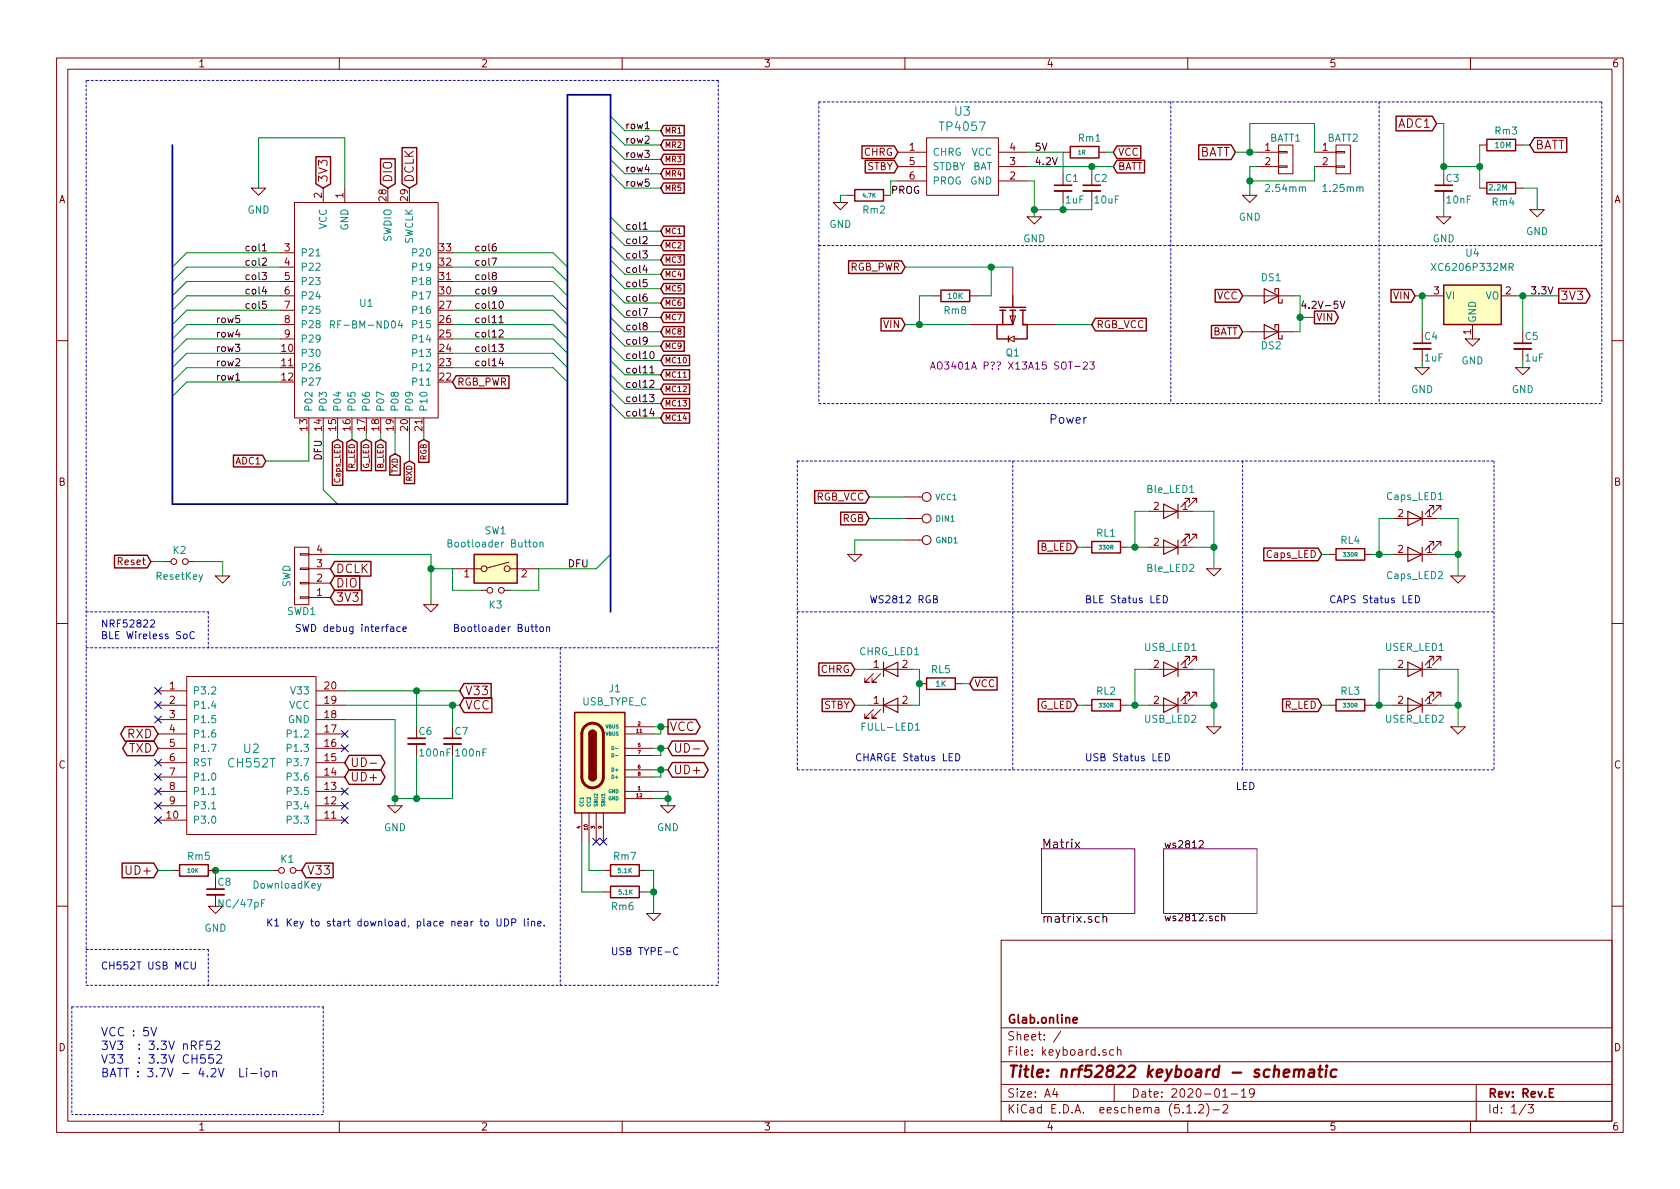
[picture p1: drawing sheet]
<svg xmlns="http://www.w3.org/2000/svg" width="297mm" height="210mm" viewBox="0 0 297 210" stroke-linecap="round" stroke-linejoin="round" font-family="sans-serif">
<g fill="none" stroke="#840000" stroke-width=".18">
<path d="M10 10.3h277v189.9h-277zM12 12.2h273v186.1h-273zM60 10.3v1.9M110 10.3v1.9M160 10.3v1.9M210 10.3v1.9M260 10.3v1.9M44.4 33.3h2.6l-1.3 1.2zM52.1 35.8h25.4v38.1h-25.4zM57.1 33.3v2.5M59.7 30.7h.1M61 33.3v2.5"/>
<path d="M147.3 35.8h2.6l-1.3 1.3zM149.9 34.5h1.2M156.2 34.5h1.3M158.7 26.9h5.1M158.7 29.5h5.1M158.7 32h5.1M163.8 24.4h12.7v10.1h-12.7zM176.5 26.9h5.1M176.5 29.5h5.1M176.5 32h5.1M181.6 38.3h2.5l-1.2 1.3zM188 26.9h1.2"/>
<path d="M188 33.8v2M193 33.8v2M194.3 26.9h1.3M219.7 34.5h2.5l-1.2 1.3zM222.2 26.9h3.9M222.2 29.5h3.9M226.1 29.3h1.5v.3h-1.5zM226.1 26.8h1.5v.2h-1.5zM226.1 25.6h2.5v5.1h-2.5zM232.4 26.9h3.8M232.4 29.5h3.8M236.2 29.3h1.5v.3h-1.5z"/>
<path d="M236.2 26.8h1.5v.2h-1.5zM236.2 25.6h2.6v5.1h-2.6zM254 38.3h2.5l-1.2 1.3zM255.3 33.8v2M261.6 25.6h1.3M261.6 33.3h1.3M268 25.6h1.2M268 33.3h1.2M270.5 37.1h2.5l-1.2 1.2zM49.5 52.3h2.6M49.5 44.7h2.6M49.5 47.2h2.6"/>
<path d="M49.5 49.8h2.6M49.5 54.9h2.6M49.5 57.4h2.6M49.5 59.9h2.6M165.1 52.3h1.3M171.4 52.3h1.3M171.4 57.4h5.1M178.3 59.9l1-.5v1zM178.6 55.9h1l-.5 1.5zM179.1 47.2v5.1M181.6 57.4h5.1M221 52.3h7.6"/>
<path d="M221 58.7h7.6M252.7 52.3h2.6M259.1 59.9h2.5l-1.3 1.3zM260.3 57.4v2.5M265.4 52.3h2.6M10 60.2h2M250.2 65h2.5l-1.2 1.3zM251.5 61.7v2M268 65h2.5l-1.3 1.3zM269.2 61.7v2M285 60.2h2M29.2 99.3h1"/>
<path d="M33.3 99.3h1M52.1 96.8h2.5v10.1h-2.5zM53.1 97.9h1.5v.3h-1.5zM54.6 98h3.8M90 99.4l-3.9 1.1M149.9 98h2.5l-1.3 1.3zM160 91.7h3.1M160 95.5h3.1M160 87.9h3.1M191.8 96.8h1.2M198.1 96.8h1.3M203.2 90.4h7.6"/>
<path d="M203.2 96.8h7.6M210.3 88.9v-.8h-.8h.8l-1.5 1.6M210.3 95.2v-.7h-.8h.8l-1.5 1.5M211.6 88.9v-.8h-.8h.8l-1.5 1.6M211.6 95.2v-.7h-.8h.8l-1.5 1.5M234.9 98h1.3M241.3 98h1.3M246.4 98h7.6M246.4 91.7h7.6M253.5 90.2v-.8h-.8h.8l-1.5 1.5M253.5 96.5v-.7h-.8h.8l-1.5 1.5M254.8 90.2v-.8h-.8h.8l-1.6 1.5"/>
<path d="M254.8 96.5v-.7h-.8h.8l-1.6 1.5M10 110.3h2M33 119.6h22.9v28h-22.9zM38.1 101.8h2.5l-1.2 1.3zM53.1 100.5h1.5v.2h-1.5zM53.1 103h1.5v.2h-1.5zM53.1 105.5h1.5v.3h-1.5zM54.6 105.7h3.8M54.6 103.1h3.8M54.6 100.6h3.8M74.9 106.9h2.6l-1.3 1.3zM80 100.6h5.1"/>
<path d="M85.1 104.4h1M89.2 104.4h1M90.2 100.6h5M153.7 118.4h7.6M154.4 119.1l-1.5 1.5h.8h-.8v-.7M155.7 119.1l-1.5 1.5h.7h-.7v-.7M203.2 118.4h7.6M210.3 116.8v-.7h-.8h.8l-1.5 1.5M211.6 116.8v-.7h-.8h.8l-1.5 1.5M213.4 100.6h2.5l-1.3 1.2zM246.4 118.4h7.6M253.5 116.8v-.7h-.8h.8l-1.5 1.5"/>
<path d="M254.8 116.8v-.7h-.8h.8l-1.6 1.5M256.5 101.8h2.6l-1.3 1.3zM285 110.3h2M27.9 122.2h5.1M27.9 139.9h5.1M27.9 137.4h5.1M27.9 134.9h5.1M27.9 132.3h5.1M27.9 129.8h5.1M27.9 127.2h5.1M27.9 124.7h5.1M55.9 122.2h5.1"/>
<path d="M55.9 139.9h5.1M55.9 137.4h5.1M55.9 134.9h5.1M55.9 132.3h5.1M55.9 129.8h5.1M55.9 127.2h5.1M55.9 124.7h5.1M65.4 135h1.2M73.7 131.6v2M80 131.6v2M110.5 139.9h5.1M110.5 137.4h5.1"/>
<path d="M110.5 132.3h5.1M110.5 129.8h5.1M110.5 128.5h5.1M110.5 136.1h5.1M110.5 133.6h5.1M122.6 132.4h1.1M153.7 124.7h7.6M154.4 125.5l-1.5 1.5h.8h-.8v-.8M155.7 125.5l-1.5 1.5h.7h-.7v-.8M162.6 120.9h1.2M168.9 120.9h1.3M191.8 124.7h1.2"/>
<path d="M198.1 124.7h1.3M203.2 124.7h7.6M210.3 123.2v-.8h-.8h.8l-1.5 1.5M211.6 123.2v-.8h-.8h.8l-1.5 1.5M213.4 128.5h2.5l-1.3 1.3zM234.9 124.7h1.3M241.3 124.7h1.3M246.4 124.7h7.6M253.5 123.2v-.8h-.8h.8l-1.5 1.5M254.8 123.2v-.8h-.8h.8l-1.6 1.5M256.5 128.5h2.6l-1.3 1.3zM27.9 145h5.1"/>
<path d="M27.9 142.5h5.1M30.5 153.9h1.2M36.8 153.9h1.3M38.1 158.2v2.1M48.3 153.9h1M52.3 153.9h1M55.9 145h5.1M55.9 142.5h5.1M68.6 142.5h2.5l-1.3 1.3zM102.9 143.8v5M104.1 143.8v5M105.4 143.8v5"/>
<path d="M106.7 143.8v5M106.7 153.9h1.2M106.7 157.7h1.2M110.5 141.2h5.1M113 153.9h1.3M113 157.7h1.3M116.8 142.5h2.6l-1.3 1.3zM10 160.2h2M36.8 160.3h2.6l-1.3 1.2zM114.3 161.5h2.5l-1.2 1.3zM177 166.3h108v32h-108zM285 160.2h2"/>
<path d="M60 198.3v1.9M110 198.3v1.9M160 198.3v1.9M177 194.8h108M177 191.8h108M177 187.8h108M177 181.8h108M186.5 192.5l-.4 1h1M186.8 193v1M187.6 182.3l-1.3 2M195.6 185.7a.37 .37 0 0 0-.6 .1v.2l.6 .2v.1l-.2 .3-.4-.1M196.9 185.7l-.4-.1-.3 .3 .1 .6 .2 .1 .4-.1"/>
<path d="M197 191.8v3M197.6 185.7a.37 .37 0 0 1 .6 .1v.8M197.6 185.1v1.5M209.8 195.8l.5-.5v1.5M209.8 196.8h.9M210 198.3v1.9M211.3 196.7v.1M212 195.5l.2-.2h.3l.3 .5-.9 1h.9M213.3 195.1a1.71 1.71 0 0 1 0 2.3M214.5 196.3h1.1M216.2 194h.8M216.3 195.5l.2-.2h.3l.2 .2 .1 .3-.1 .2-.8 .8h.9"/>
<path d="M217.7 193.5h1.1M219.5 193l.4-.5v1.5M219.5 194h.8M221.8 193.2l-.3 .3h-.3l-.3-.3v-.4l.2-.2 .4-.1 .2 .2a1.13 1.13 0 0 1-.2 1.2l-.4 .1M260 198.3v1.9M261 191.8v6.5M269.8 195.2l-1.2 2M270.2 195.3h.9l-.5 .6 .4 .1v.7l-.2 .1-.6-.1"/>
<circle cx="30.7" cy="99.3" r=".51"/>
<circle cx="32.8" cy="99.3" r=".51"/>
<circle cx="163.8" cy="91.7" r=".79"/>
<circle cx="163.8" cy="87.9" r=".79"/>
<circle cx="163.8" cy="95.5" r=".79"/>
<circle cx="85.6" cy="100.6" r=".51"/>
<circle cx="86.6" cy="104.4" r=".51"/>
<circle cx="88.6" cy="104.4" r=".51"/>
<circle cx="89.7" cy="100.6" r=".51"/>
<circle cx="49.8" cy="153.9" r=".51"/>
<circle cx="51.8" cy="153.9" r=".51"/>
</g>
<path d="M186.4 32.8h3.1M191.5 32.8h3.1M253.7 32.8h3.1M249.9 60.7h3.1M267.7 60.7h3.1M72.1 130.6h3.1M78.5 130.6h3M36.6 157.2h3M189.7 180.4l.8-.1-.1-.3-.4-.1-.3 .2 .1 .7h.6M274.7 192.5h-.7v1.5h.7" fill="none" stroke="#840000" stroke-width=".3"/>
<path d="M227 189.8l1-.2-.1-.4-.5-.1-.4 .3v.9l.2 .1 .6-.1M228.9 189.3a.52 .52 0 0 1 .8 .1l-.1 1M228.9 189.1l-.2 1.3M229.7 189.4l.3-.3 .5 .1 .1 .2-.2 1M231.5 189.2h.8v1.2M232.4 189.6l-.7 .1a.4 .4 0 0 0-.3 .3 .4 .4 0 0 0 .2 .4l.7-.1M233.1 189.1h.8M233.5 188.4l-.3 1.8 .1 .1 .4 .1M234.5 189.1l-.1 1.3M234.6 188.4l-.1 .1 .1 .1 .1-.1-.1-.1v.2M236.3 189.2a.68 .68 0 0 0-1 .3v.6l.1 .2 .2 .1 .6-.1" fill="none" stroke="#840000" stroke-width=".41"/>
<g fill="none" stroke="#840000" stroke-width=".25">
<path d="M55.9 27.7h2.5v4.8l-1.3 .8-1.2-.8zM67.3 28.1h2.6v4.4l-1.3 .8-1.3-.8zM71.1 26.1h2.6v6.4l-1.3 .8-1.3-.8zM117.3 40h3.7v1.8h-3.7l-.5-.9zM117.3 29.8h3.7v1.8h-3.7l-.5-.9zM117.3 27.3h3.7v1.8h-3.7l-.5-.9zM117.3 24.7h3.7v1.9h-3.7l-.5-1zM117.3 22.2h3.7v1.8h-3.7l-.5-.9zM117.3 32.4h3.7v1.8h-3.7l-.5-.9zM151.1 33.5h5.1v2.1h-5.1zM152.4 25.8h5.7l.6 1.1-.6 1.1h-5.7zM153 28.3h5.1l.6 1.2-.6 1.1h-5.1z"/>
<path d="M189.2 25.9h5.1v2h-5.1zM197.5 25.8h4.2v2.2h-4.2l-.7-1.1zM197.5 28.3h4.9v2.3h-4.9l-.7-1.1zM211.9 25.6h5.8l.7 1.3-.7 1.3h-5.8zM246.8 20.5h6.4l.8 1.3-.8 1.3h-6.4zM262.9 24.6h5.1v2.1h-5.1zM262.9 32.3h5.1v2h-5.1zM271.3 24.4h5.7v2.5h-5.7l-.8-1.3zM117.3 47.6h3.7v1.8h-3.7l-.5-.9zM117.3 50.1h3.7v1.9h-3.7l-.5-1zM117.3 52.7h3.7v1.8h-3.7l-.5-.9zM117.3 55.2h3.7v1.8h-3.7l-.5-.9z"/>
<path d="M117.3 57.8h3.7v1.8h-3.7l-.5-.9zM117.3 45.1h3.7v1.8h-3.7l-.5-.9zM117.3 42.5h3.7v1.8h-3.7l-.5-.9zM150 46.1h9.4l.6 1.1-.6 1.2h-9.4zM155.8 56.3h3.6l.6 1.1-.6 1.1h-3.6zM166.4 51.3h5v2h-5zM176.3 57.4v2.5h2M176.8 54.4h4.6M176.8 54.9h1M177.3 54.9v2.5M178.3 59.4v1M178.6 54.9h1"/>
<path d="M179.1 52.3v2.1M179.1 54.9v2.5h-2.6M180.3 54.9h1.1M180.8 54.9v2.5h.8v2.5h-2.3M193.7 56.3h9v2.2h-9l-.7-1.1zM214.2 57.6h4.9l.6 1.1-.6 1.1h-4.9zM214.9 51.2h4.2l.6 1.1-.6 1.1h-4.2zM232.4 55h3.6l.7 1.1-.7 1.1h-3.6zM245.9 51.2h3.7l.6 1.1-.6 1.1h-3.7zM255.3 50.4h10.1v7h-10.1zM275.6 51h4.8l.8 1.3-.8 1.3h-4.8zM58.8 78.2l.9-.5 .9 .5v7.6h-1.8z"/>
<path d="M61.3 78.2l.9-.5 .9 .5v5h-1.8zM63.9 78.2l.9-.5 .9 .5v5h-1.8zM66.4 78.2l.9-.5 .9 .5v5h-1.8zM74 78.2l.9-.5 .9 .5v3.6h-1.8zM80.6 66.4h9.4v2.3h-9.4l-.6-1.1zM117.3 60.3h3.7v1.8h-3.7l-.5-.9zM117.3 62.8h4.6v1.9h-4.6l-.5-1zM117.3 65.4h4.6v1.8h-4.6l-.5-.9zM117.3 67.9h4.6v1.8h-4.6l-.5-.9zM117.3 70.5h4.6v1.8h-4.6l-.5-.9zM117.3 73h4.6v1.8h-4.6l-.5-.9zM20.2 98.2h5.8l.7 1.1-.7 1.1h-5.8z"/>
<path d="M41.3 80.5h5.1l.6 1-.6 1.1h-5.1zM59.2 99.3h6.4v2.6h-6.4l-.8-1.3zM68.9 80.7l.9-.4 1 .4v3.3h-1.9zM71.5 82l.9-.5 .9 .5v3.5h-1.8zM83.8 98h7.6v5.1h-7.6zM144 86.8h9l.7 1.1-.7 1.1h-9zM148.6 90.6h4.4l.7 1.1-.7 1.1h-4.4zM183.6 95.7h6.3l.6 1.1-.6 1.1h-6.3zM193 95.8h5.1v2h-5.1zM223.4 96.9h9.6l.7 1.1-.7 1.2h-9.6zM236.2 97h5.1v2.1h-5.1zM59.2 104.4h4.8v2.6h-4.8l-.8-1.3z"/>
<path d="M59.2 101.8h4.4v2.6h-4.4l-.8-1.3zM144.8 117.2h5.7l.6 1.2-.6 1.1h-5.7zM163.8 119.9h5.1v2h-5.1zM172.1 119.8h4.2v2.2h-4.2l-.7-1.1zM22.1 128.5h5.1l.7 1.3-.7 1.3h-5.1l-.8-1.3zM22.5 131h4.7l.7 1.3-.7 1.3h-4.7l-.8-1.3zM61.7 136.1h5.6l.8 1.3-.8 1.3h-5.6l-.7-1.3zM61.7 133.6h5.6l.8 1.3-.8 1.3h-5.6l-.7-1.3zM82 120.9h4.8v2.6h-4.8l-.7-1.3zM82 123.4h5v2.6h-5l-.7-1.3zM101.6 126h8.9v17.8h-8.9zM104.1 137.4a.63 .63 0 0 0 .7 .6 .63 .63 0 0 0 .6-.6"/>
<path d="M104.1 129.8a.63 .63 0 0 1 .7-.6 .63 .63 0 0 1 .6 .6M118.1 127.2h4.9l.8 1.3-.8 1.3h-4.9zM118.9 134.8h5.6l.7 1.3-.7 1.3h-5.6l-.8-1.3zM118.9 131h5.6l.7 1.3-.7 1.3h-5.6l-.8-1.3zM145.4 123.6h5.1l.6 1.1-.6 1.1h-5.1zM183.6 123.6h6.3l.6 1.1-.6 1.1h-6.3zM193 123.7h5.1v2h-5.1zM226.8 123.6h6.2l.7 1.1-.7 1.1h-6.2zM236.2 123.7h5.1v2h-5.1zM21.6 152.6h5.6l.7 1.3-.7 1.3h-5.6zM31.7 152.9h5.1v2h-5.1zM54.1 152.6h4.8v2.6h-4.8l-.8-1.3z"/>
<path d="M107.9 156.7h5.1v2h-5.1zM107.9 152.9h5.1v2h-5.1z"/>
</g>
<g fill="none" stroke="#008484" stroke-width=".18">
<path d="M55.9 45.3h.7M58.4 57.4l.7-.1v-.4l-.2-.2h-.5v1.3M58.8 57.4l.4 .6M70.7 56.7l-.3 .9h.8M71 57.2v.8M253.1 46.6l.8 1.2M253.9 46.6l-.8 1.2M266.8 47.2l.7-.1v-.4l-.2-.1h-.5v1.2M267.1 47.2l.5 .6M79.2 96.1l.6-.1 .1-.2-.1-.2-.6-.2v1.3h.5l.2-.1v-.3l-.3-.2M94.4 95.9h.3l.2 .2-.1 .6h-.3l-.2-.2zM95.5 96l.2-.1h.3v.8"/>
<path d="M95.5 95.9v.8M108.2 132a.31 .31 0 0 1 .3 .3 .31 .31 0 0 1-.3 .3zM108.2 133.2a.31 .31 0 0 1 .3 .3 .31 .31 0 0 1-.3 .4zM108.8 132.4h.5M108.8 133.6h.5M161.8 129.1h.8M37.4 140.5h.8M37.4 143h.8M46.8 159.1h-.6v1.3M56.8 156.2l-.4 1.2-.2 .1M106.9 140.4v.3"/>
</g>
<path d="M186.4 33.8h3.1M191.5 33.8h3.1M253.7 33.8h3.1M249.9 61.7h3.1M267.7 61.7h3.1M72.1 131.6h3.1M78.5 131.6h3M36.6 158.2h3" fill="none" stroke="#840000" stroke-width=".33"/>
<g fill="none" stroke="#000084" stroke-width=".18">
<path d="M27.3 121.6l1.2 1.2M27.3 134.3l1.2 1.2M27.3 136.8l1.2 1.2M27.3 139.3l1.2 1.3M27.3 124.1l1.2 1.2M27.3 126.6l1.2 1.3M28.5 121.6l-1.2 1.2M28.5 134.3l-1.2 1.2M28.5 136.8l-1.2 1.2M28.5 139.3l-1.2 1.3M28.5 124.1l-1.2 1.2M28.5 126.6l-1.2 1.3"/>
<path d="M60.4 129.2l1.2 1.2M60.4 131.7l1.2 1.2M60.4 139.3l1.2 1.3M61.6 129.2l-1.2 1.2M61.6 131.7l-1.2 1.2M61.6 139.3l-1.2 1.3M27.3 144.4l1.2 1.2M27.3 141.9l1.2 1.2M28.5 144.4l-1.2 1.2M28.5 141.9l-1.2 1.2M60.4 141.9l1.2 1.2M60.4 144.4l1.2 1.2"/>
<path d="M61.6 141.9l-1.2 1.2M61.6 144.4l-1.2 1.2M104.8 148.2l1.2 1.2M106 148.2l-1.2 1.2M106.1 148.2l1.2 1.2M107.3 148.2l-1.2 1.2"/>
</g>
<g fill="none" stroke="#008400" stroke-width=".18">
<path d="M45.7 33.3v-8.9h15.3v8.9M107.9 20.6l2.6 2.5h6.3M107.9 23.1l2.6 2.5h6.3M107.9 25.6l2.6 2.6h6.3M107.9 28.2l2.6 2.5h6.3M107.9 38.3l2.6 2.6h6.3M107.9 30.7l2.6 2.6h6.3M149.9 34.5h-1.3v1.3M158.7 32h-1.2v2.5M181.6 32h1.3v6.3M181.6 29.5h15.2M181.6 26.9h6.4v3.8"/>
<path d="M188 35.8v1.3M193 35.8v1.3h-10.1M193 29.5v1.2M195.6 26.9h1.2M218.4 26.9h3.8M221 26.9v-5.1h11.4v5.1M222.2 29.5h-1.2v5M232.4 29.5v2.5h-11.4M254 21.8h1.3v8.9M255.3 29.5h6.3M255.3 35.8v2.5M261.6 25.6v7.7"/>
<path d="M269.2 25.6h1.3M269.2 33.3h2.6v3.8M49.5 47.2h-16.5l-2.5 2.6M49.5 49.8h-16.5l-2.5 2.5M49.5 52.3h-16.5l-2.5 2.6M49.5 54.9h-16.5l-2.5 2.5M49.5 57.4h-16.5l-2.5 2.5M49.5 59.9h-16.5l-2.5 2.6M49.5 44.7h-16.5l-2.5 2.5M80 47.2h17.8l2.5 2.6M80 49.8h17.8l2.5 2.5M80 52.3h17.8l2.5 2.6"/>
<path d="M80 54.9h17.8l2.5 2.5M80 57.4h17.8l2.5 2.5M80 59.9h17.8l2.5 2.6M80 44.7h17.8l2.5 2.5M107.9 40.9l2.6 2.5h6.3M107.9 43.4l2.6 2.6h6.3M107.9 46l2.6 2.5h6.3M107.9 48.5l2.6 2.5h6.3M107.9 51l2.6 2.6h6.3M107.9 53.6l2.6 2.5h6.3M107.9 56.1l2.6 2.6h6.3M107.9 58.7l2.6 2.5h6.3"/>
<path d="M160 47.2h19.1M160 57.4h11.4M165.1 52.3h-2.5v5.1M175.3 47.2v5.1h-2.6M186.7 57.4h6.3M219.7 58.7h1.3M219.7 52.3h1.3M228.6 52.3h1.3v6.4h-1.3M229.9 56.1h2.5M250.2 52.3h2.5M251.5 52.3v6.4M268 52.3h7.6"/>
<path d="M269.2 52.3v6.4M49.5 62.5h-16.5l-2.5 2.5M49.5 65h-16.5l-2.5 2.6M49.5 67.6h-16.5l-2.5 2.5M54.6 76.4v5.1h-7.6M57.1 76.4v10.2l2.6 2.5M59.7 76.4v1.3M62.2 76.4v1.3M64.8 76.4v1.3M67.3 76.4v1.3M69.8 76.4v3.9M72.4 76.4v5.1"/>
<path d="M74.9 76.4v1.3M80 62.5h17.8l2.5 2.5M80 65h17.8l2.5 2.6M107.9 61.2l2.6 2.5h6.3M107.9 63.7l2.6 2.6h6.3M107.9 66.3l2.6 2.5h6.3M107.9 68.8l2.6 2.6h6.3M107.9 71.4l2.6 2.5h6.3M251.5 63.7v1.3M269.2 63.7v1.3M26.7 99.3h2.5M34.3 99.3h5.1v2.5"/>
<path d="M58.4 98h17.8v8.9M107.9 98l-2.5 2.6h-10.2v3.8h-5M153.7 91.7h6.3M153.7 87.9h6.3M160 95.5h-8.9v2.5M190.5 96.8h1.3M199.4 96.8h3.8M203.2 90.4h-2.5v6.4M210.8 90.4h3.8v10.2M210.8 96.8h3.8M233.7 98h1.2M242.6 98h3.8"/>
<path d="M246.4 91.7h-2.6v6.3M254 98h3.8M254 91.7h3.8v10.1M76.2 100.6h3.8v3.8h5.1M151.1 118.4h2.6M161.3 118.4h1.3v6.3h-1.3M203.2 118.4h-2.5v6.3M210.8 118.4h3.8v10.1M246.4 118.4h-2.6v6.3M254 118.4h3.8v10.1M61 127.2h8.8v15.3M61 124.7h20.3"/>
<path d="M61 122.2h20.3M73.7 122.2v6.3M73.7 133.6v7.6M80 133.6v7.6h-10.2M80 124.7v3.8M115.6 128.5h2.5M115.6 132.3h2.5M115.6 136.1h2.5M115.6 139.9h2.5v2.6M116.8 128.5v1.3h-1.2M116.8 132.3v1.3h-1.2M116.8 136.1v1.3h-1.2"/>
<path d="M151.1 124.7h2.6M170.2 120.9h1.2M190.5 124.7h1.3M199.4 124.7h3.8M210.8 124.7h3.8M233.7 124.7h1.2M242.6 124.7h3.8M254 124.7h3.8M27.9 153.9h2.6M36.8 153.9h11.5M38.1 153.9v1.3M102.9 148.8v8.9h3.8"/>
<path d="M104.1 148.8v5.1h2.6M114.3 153.9h1.3v7.6M114.3 157.7h1.3M115.6 141.2h2.5"/>
</g>
<g fill="none" stroke="#000" stroke-width=".18">
<path d="M113.7 39.6l.4-.3v1.3M114.1 22.8h.7M46.3 48.2h.8l-.4 .5 .4 .1v.5l-.2 .1-.6-.1M46.4 45.8l.5-.2 .2 .2v.2v.2l-.8 .7h.8M46.4 43.5l.4-.4v1.3M46.4 44.4h.7M46.7 50.7l-.3 .9h.8M47 51.1v.9M47.1 53.3h-.6l-.1 .6 .2-.2 .5 .2v.5l-.2 .1-.5-.1M87 45.6h.8l-.5 1.3M87.3 48.7l-.3-.2 .1-.2 .2-.1 .4 .1v.3l-.6 .2-.1 .2v.2l.3 .2h.3l.2-.2-.1-.4-.2-.1M87.6 43.1h-.2a.79 .79 0 0 0-.1 1.3l.4-.2v-.5l-.4-.1-.3 .2"/>
<path d="M87.8 51.3l-.3 .2h-.4l-.1-.2v-.3l.3-.3h.2l.3 .3a.88 .88 0 0 1-.3 .9l-.4 .1M88.2 58.5l.5-.2 .3 .4-.8 .9h.8M88.2 56.2l.4-.4v1.3M88.2 57.1h.8M88.4 53.4l.1-.1a.67 .67 0 0 1 .5 .6 .67 .67 0 0 1-.5 .6l-.2-.2-.1-.3zM113.6 44.4h.8l-.4 .5 .4 .1v.5l-.2 .1-.6-.1M113.6 54.5h.9l-.6 1.3M113.7 42l.5-.2 .2 .2v.2v.2l-.8 .7h.8M113.7 40.6h.7M113.9 57.6l-.2-.2 .1-.2 .1-.1 .5 .1v.3l-.6 .2-.1 .2v.2l.2 .2h.4l.1-.2v-.4l-.2-.1M114 46.9l-.3 .8h.8M114.3 52h-.2a.79 .79 0 0 0-.2 1.3l.5-.2v-.5l-.5-.1-.2 .2"/>
<path d="M114.3 47.3v.9M114.4 49.4h-.6l-.1 .7 .2-.2 .5 .2v.5l-.2 .1-.5-.1M237 53.3l.4 1.2 .4-1.2M41.7 67.2h.7M88.2 60.9h.8l-.5 .5 .4 .1 .1 .4-.3 .2-.5-.1M88.5 63.4l-.3 .9h.8M88.8 63.8v.9M114.4 60.2l-.2 .2-.4-.1-.1-.1v-.3l.2-.3h.3l.2 .3a.88 .88 0 0 1-.2 .9l-.4 .1M114.9 69.8h.7l-.4 .5 .4 .1v.4l-.2 .2-.5-.1M114.9 65l.4-.3v1.3M114.9 67.4l.5-.2 .2 .4-.7 .9h.7M114.9 66h.7"/>
<path d="M115 62.3l.2-.2a.67 .67 0 0 1 .5 .7 .67 .67 0 0 1-.5 .6l-.2-.2-.1-.3zM115.2 72.3l-.3 .8h.8M115.5 72.7v.9M190.1 148.9l.8 1M190.9 148.9l-.8 1M212 148.8l.5-.1 .3 .3-.1 .2-.7 .7h.8M195 162.2l.1-.1a.37 .37 0 0 1 .6 .2v.8M195 161.6v1.5M216 162.1l.2-.1h.3l.1 .8M216 161.6v1.2"/>
</g>
<g fill="#ffffc2" stroke="#ffffc2" stroke-width=".18">
<path d="M83.8 98h7.6v5.1h-7.6z"/>
<path d="M101.6 126h8.9v17.8h-8.9z"/>
<path d="M255.3 50.4h10.1v7h-10.1z"/>
<path d="M178.6 55.9h1l-.5 1.5z"/>
<path d="M178.3 59.9l1-.5v1z"/>
</g>
<g fill="none" stroke="#0000c2" stroke-width=".18">
<path d="M26.6 109.7l.5-.1 .2 .4v.2l-.8 .7h.8M32.5 112.2l.3-.1 .3 .2-.1 .6h-.3l-.3-.2zM34.4 111.8a.51 .51 0 0 0-.7 0 .51 .51 0 0 0-.1 .6 .46 .46 0 0 0 .2 .5 .46 .46 0 0 0 .6-.1M69.1 110.9h.4l.1 .8M69.6 111.1l-.4 .1-.2 .2 .1 .2h.5M70.8 110.9l-.4-.1-.2 .3 .1 .5h.5M71.2 111.2l.7-.1-.1-.2-.4-.1-.2 .2 .1 .6h.5M94.6 110.8h.5M94.8 110.4v1.1l.3 .2M95.6 110.9l.3-.1 .1 .2v.6l-.3 .1-.3-.3zM96.6 111l.2-.2 .3 .1 .1 .8M96.6 110.8v.9"/>
<path d="M165 105.9h.6l.1-.2v-.2l-.7-.2v1.3h.5l.2-.1 .1-.3-.3-.3M205.1 105.3h-.6v1.3h.6M205.7 105.3a.64 .64 0 0 1 .7 .7 .64 .64 0 0 1-.7 .6zM250.3 105.3a.64 .64 0 0 1 .7 .7 .64 .64 0 0 1-.7 .6zM169 133.3a.64 .64 0 0 1 .7 .6 .64 .64 0 0 1-.7 .6zM205.5 133.3h-.6v1.2h.6M206 133.3a.64 .64 0 0 1 .8 .6 .64 .64 0 0 1-.8 .6zM33.8 170.1v1l.3 .3 .3-.1 .1-.2v-1M85.8 163l.1-.1 .4 .1 .1 .5-.2 .2h-.3l-.1-.1zM87.9 162.5v1l.2 .2h.3l.2-.2v-1M89.2 162.5a.64 .64 0 0 1 .7 .6 .64 .64 0 0 1-.7 .6zM90.5 163.1h.6l.1-.2-.1-.3-.1-.1h-.5v1.2"/>
<path d="M92.7 162.5v1.1l.2 .1M93.4 162.5v.1M93.4 162.9v.8M94 163l.2-.1 .3 .1v.7M94 162.9v.8M95.1 163.3l.6-.1-.1-.2-.4-.1-.1 .2v.6h.5M96.2 163.6v.1M119.9 167.7a.6 .6 0 0 0-.9 .4 .6 .6 0 0 0 .6 .7l.3-.1M26.7 181.7l.5 1.5 .5-1.5M35.3 184.8h.5M36 184.1h-.7v1.5M36.2 186.5h-.7v.7l.2-.1h.5l.1 .2-.1 .6-.2 .1h-.3l-.2-.1"/>
<path d="M37.3 184.1h-.7v.7l.2-.1h.5l.1 .2-.1 .5-.2 .2h-.3l-.2-.2M37.7 186.5h-.7l-.1 .7 .2-.1h.5l.1 .2v.6l-.2 .1h-.4l-.2-.1M38 184.2l.5-.1 .3 .1v.3l-.9 1.1h.9M38.3 186.6l.6-.1 .2 .1 .1 .3-.9 1.1h.9M42.4 188.9v1.5h.7M43.6 188.9v.1M43.6 189.4v1M44.3 189.8h1.2M46.2 188.9v.1M46.2 189.4v1M47 189.5l.3-.1 .3 .3v.4l-.3 .3h-.2l-.3-.3v-.4zM48.2 189.6l.1-.1a.36 .36 0 0 1 .6 .1v.8"/>
<path d="M48.2 189.4v1"/>
</g>
<g fill="#840000" stroke="#840000" stroke-width=".25">
<path d="M104.1 137.4h1.3a.63 .63 0 0 1-.6 .6 .63 .63 0 0 1-.7-.6z"/>
<path d="M104.3 129.3a.63 .63 0 0 1 .7-.1 .63 .63 0 0 1 .4 .6h-1.3z"/>
<path d="M104.1 129.8h1.3v7.6h-1.3z"/>
</g>
<path d="M103.3 128.6a1.9 1.9 0 0 1 2.1-.6 1.9 1.9 0 0 1 1.3 1.8v7.6a1.9 1.9 0 0 1-1.9 1.9 1.9 1.9 0 0 1-1.9-1.9v-7.8l.1-.5z" fill="none" stroke="#840000" stroke-width=".51"/>
<g fill="#008400" stroke="#008400" stroke-width=".25">
<circle cx="116.8" cy="128.5" r=".51"/>
<circle cx="116.8" cy="132.3" r=".51"/>
<circle cx="116.8" cy="136.1" r=".51"/>
<circle cx="69.9" cy="141.2" r=".51"/>
<circle cx="73.7" cy="122.2" r=".51"/>
<circle cx="80" cy="124.7" r=".51"/>
<circle cx="73.7" cy="141.2" r=".51"/>
<circle cx="38.1" cy="153.9" r=".51"/>
<circle cx="221" cy="32" r=".51"/>
<circle cx="221" cy="26.9" r=".51"/>
<circle cx="269.2" cy="52.3" r=".51"/>
<circle cx="255.3" cy="29.5" r=".51"/>
<circle cx="193" cy="29.5" r=".51"/>
<circle cx="188" cy="37.1" r=".51"/>
<circle cx="251.5" cy="52.3" r=".51"/>
<circle cx="76.2" cy="100.6" r=".51"/>
<circle cx="257.8" cy="98" r=".51"/>
<circle cx="214.6" cy="96.8" r=".51"/>
<circle cx="257.8" cy="124.7" r=".51"/>
<circle cx="214.6" cy="124.7" r=".51"/>
<circle cx="229.9" cy="56.1" r=".51"/>
<circle cx="115.6" cy="157.7" r=".51"/>
<circle cx="200.7" cy="96.8" r=".51"/>
<circle cx="243.8" cy="98" r=".51"/>
<circle cx="243.8" cy="124.7" r=".51"/>
<circle cx="200.7" cy="124.7" r=".51"/>
<circle cx="261.6" cy="29.5" r=".51"/>
<circle cx="182.9" cy="37.1" r=".51"/>
<circle cx="162.6" cy="57.4" r=".51"/>
<circle cx="175.3" cy="47.2" r=".51"/>
<circle cx="162.6" cy="120.9" r=".51"/>
<circle cx="118.1" cy="141.2" r=".51"/>
</g>
<g fill="none" stroke="#0000c2" stroke-width=".18" stroke-dasharray=".4 .4">
<path d="M15.2 14.2v160M127 14.2h-111.8M127 14.2v160M144.8 18v53.4M144.8 18h138.4M207 18v53.4M243.8 18v53.4M283.2 18v53.4M144.8 43.4h138.4M144.8 71.4h138.4M141 81.5v54.6M141 81.5h123.2"/>
<path d="M179.1 81.5v54.6M219.7 81.5v54.6M264.2 81.5v54.6M15.2 108.2h21.6M15.2 114.5h111.8M36.8 108.2v6.3M99.1 114.5v59.7M141 108.2h123.2M141 136.1h123.2M12.7 178h44.4M12.7 178v19.1M15.2 167.9h21.6"/>
<path d="M15.2 174.2h111.8M36.8 167.9v6.3M57.1 178v19.1M57.1 197.1h-44.4"/>
</g>
<g fill="none" stroke="#840000" stroke-width=".2">
<path d="M223.5 51l2.6 1.3-2.6 1.3zM223.5 57.4l2.6 1.3-2.6 1.2zM225.4 51.7v-.7h.7v2.6h.6v-.6M225.4 58v-.6h.7v2.5h.6v-.6M205.7 89.1l2.6 1.3-2.6 1.3zM205.7 95.5l2.6 1.3-2.6 1.2zM208.3 89.1v2.6M208.3 95.5v2.5M248.9 90.4l2.6 1.3-2.6 1.3zM248.9 96.8l2.6 1.2-2.6 1.3zM251.5 90.4v2.6M251.5 96.8v2.5"/>
<path d="M156.2 118.4l2.5-1.3v2.5zM156.2 117.1v2.5M205.7 117.1l2.6 1.3-2.6 1.2zM208.3 117.1v2.5M248.9 117.1l2.6 1.3-2.6 1.2zM251.5 117.1v2.5M156.2 124.7l2.5-1.3v2.6zM156.2 123.4v2.6M205.7 123.4l2.6 1.3-2.6 1.3zM208.3 123.4v2.6M248.9 123.4l2.6 1.3-2.6 1.3zM251.5 123.4v2.6"/>
</g>
<path d="M30.5 25.6v63.5h69.8v-72.3h7.6v91.4" fill="none" stroke="#000084" stroke-width=".3"/>
<path d="M164.5 65.3l.4-1.3 .5 1.3M164.6 64.9h.6M165.8 64.2l.2-.2a.45 .45 0 0 1 .6 .4v.4l-.2 .4h-.5a1.07 1.07 0 0 1-.1-1zM190 64.8h1M191.5 64.1l.5-.1 .3 .4-.8 .9h.8M192.7 64h.8l-.4 .5 .3 .1v.6l-.5 .1-.2-.2M184.1 150.1h16.6v11.4h-16.6zM205.7 150.1h16.5v11.4h-16.5z" fill="none" stroke="#840084" stroke-width=".18"/>
<text font-size="2.8" fill="#840000" x="178" y="190.5">Title: nrf52822 keyboard - schematic</text>
<g font-size="2.1" fill="#008484">
<text x="166.5" y="23.2">TP4057</text>
<text x="168.8" y="20.5">U3</text>
<text x="40.5" y="135.7">CH552T</text>
<text x="43.1" y="133.2">U2</text>
</g>
<g font-size="2.1" fill="#840000">
<text x="247.3" y="22.6">ADC1</text>
<text x="211.9" y="27.7">BATT</text>
<text x="271.4" y="26.4">BATT</text>
<text x="57.9" y="32.4" transform="rotate(-90 57.9 32.4)">3V3</text>
<text x="69.3" y="32.4" transform="rotate(-90 69.3 32.4)">DIO</text>
<text x="73.2" y="32.4" transform="rotate(-90 73.2 32.4)">DCLK</text>
<text x="275.8" y="53.1">3V3</text>
<text x="59.3" y="101.3">DCLK</text>
<text x="59.3" y="106.4">3V3</text>
<text x="59.3" y="103.9">DIO</text>
<text x="82.2" y="122.9">V33</text>
<text x="82.2" y="125.5">VCC</text>
<text x="22.6" y="130.6">RXD</text>
<text x="118.4" y="129.3">VCC</text>
<text x="22.8" y="133.1">TXD</text>
<text x="61.9" y="135.6">UD-</text>
<text x="119" y="136.9">UD+</text>
<text x="119" y="133.1">UD-</text>
<text x="61.9" y="138.2">UD+</text>
<text x="22.7" y="154.7">UD+</text>
<text x="54.3" y="154.7">V33</text>
<text x="178" y="184">Sheet: /</text>
<text x="178" y="181">Glab.online</text>
<text x="178" y="186.7">File: keyboard.sch</text>
<text x="178" y="196.9">KiCad E.D.A. eeschema (5.1.2)-2</text>
<text x="178" y="194.1">Size: A4</text>
<text x="200" y="194.1">Date: 2020-01-19</text>
<text x="263" y="194.1">Rev: Rev.E</text>
<text x="263" y="196.9">Id: 1/3</text>
</g>
<g font-size="2.1" fill="#0000c2">
<text x="185.4" y="74.9">Power</text>
<text x="17.8" y="183.3">VCC : 5V</text>
<text x="17.8" y="185.7">3V3 : 3.3V nRF52</text>
<text x="17.8" y="188.1">V33 : 3.3V CH552</text>
<text x="17.8" y="190.5">BATT : 3.7V - 4.2V Li-ion</text>
</g>
<g font-size="2.1">
<text x="184.1" y="150">Matrix</text>
<text x="184.1" y="163.2">matrix.sch</text>
</g>
<g font-size="1.8" fill="#840000">
<text x="35" y="11.9">1</text>
<text x="85" y="11.9">2</text>
<text x="135" y="11.9">3</text>
<text x="185" y="11.9">4</text>
<text x="235" y="11.9">5</text>
<text x="285" y="11.9">6</text>
<text x="152.8" y="27.6">CHRG</text>
<text x="160.8" y="26.7">1</text>
<text x="160.8" y="29.2">5</text>
<text x="178.6" y="29.2">3</text>
<text x="178.6" y="26.7">4</text>
<text x="197.6" y="27.6">VCC</text>
<text x="223.7" y="26.7">1</text>
<text x="223.7" y="29.2">2</text>
<text x="233.8" y="26.7">1</text>
<text x="233.8" y="29.2">2</text>
<text x="10.4" y="35.9">A</text>
<text x="56.9" y="35" transform="rotate(-90 56.9 35)">2</text>
<text x="60.7" y="35" transform="rotate(-90 60.7 35)">1</text>
<text x="68.3" y="35.5" transform="rotate(-90 68.3 35.5)">28</text>
<text x="72.1" y="35.5" transform="rotate(-90 72.1 35.5)">29</text>
<text x="153.2" y="30.1">STBY</text>
<text x="160.8" y="31.7">6</text>
<text x="178.6" y="31.7">2</text>
<text x="197.6" y="30.1">BATT</text>
<text x="285.4" y="35.9">A</text>
<text x="50.3" y="44.4">3</text>
<text x="50.3" y="47">4</text>
<text x="77.8" y="47">32</text>
<text x="77.8" y="44.4">33</text>
<text x="150.2" y="47.9">RGB_PWR</text>
<text x="50.3" y="49.5">5</text>
<text x="50.3" y="52.1">6</text>
<text x="77.8" y="52.1">30</text>
<text x="77.8" y="49.5">31</text>
<text x="215.2" y="53">VCC</text>
<text x="246.5" y="53">VIN</text>
<text x="253.5" y="52.1">3</text>
<text x="266.2" y="52.1">2</text>
<text x="50.3" y="54.6">7</text>
<text x="50.3" y="57.1">8</text>
<text x="50.3" y="59.7">9</text>
<text x="77.8" y="59.7">25</text>
<text x="77.8" y="57.1">26</text>
<text x="77.8" y="54.6">27</text>
<text x="156.3" y="58">VIN</text>
<text x="193.8" y="58">RGB_VCC</text>
<text x="214.2" y="59.3">BATT</text>
<text x="232.7" y="56.8">VIN</text>
<text x="260.1" y="59.2" transform="rotate(-90 260.1 59.2)">1</text>
<text x="49.8" y="62.2">10</text>
<text x="49.8" y="64.8">11</text>
<text x="77.8" y="64.8">23</text>
<text x="77.8" y="62.2">24</text>
<text x="49.8" y="67.3">12</text>
<text x="77.8" y="67.3">22</text>
<text x="80.8" y="68.2">RGB_PWR</text>
<text x="54.4" y="76.1" transform="rotate(-90 54.4 76.1)">13</text>
<text x="56.9" y="76.1" transform="rotate(-90 56.9 76.1)">14</text>
<text x="59.4" y="76.1" transform="rotate(-90 59.4 76.1)">15</text>
<text x="62" y="76.1" transform="rotate(-90 62 76.1)">16</text>
<text x="64.5" y="76.1" transform="rotate(-90 64.5 76.1)">17</text>
<text x="67.1" y="76.1" transform="rotate(-90 67.1 76.1)">18</text>
<text x="69.6" y="76.1" transform="rotate(-90 69.6 76.1)">19</text>
<text x="72.1" y="76.1" transform="rotate(-90 72.1 76.1)">20</text>
<text x="74.7" y="76.1" transform="rotate(-90 74.7 76.1)">21</text>
<text x="10.4" y="85.9">B</text>
<text x="144.2" y="88.5">RGB_VCC</text>
<text x="285.4" y="85.9">B</text>
<text x="148.9" y="92.3">RGB</text>
<text x="204" y="90.2">2</text>
<text x="209.1" y="90.2">1</text>
<text x="247.2" y="91.4">2</text>
<text x="252.2" y="91.4">1</text>
<text x="21.1" y="99.9">Reset</text>
<text x="56" y="100.3">3</text>
<text x="56" y="97.8">4</text>
<text x="183.9" y="97.4">B_LED</text>
<text x="204" y="96.5">2</text>
<text x="209.1" y="96.5">1</text>
<text x="224.1" y="98.7">Caps_LED</text>
<text x="247.2" y="97.8">2</text>
<text x="252.2" y="97.8">1</text>
<text x="56" y="105.4">1</text>
<text x="56" y="102.9">2</text>
<text x="82.1" y="102.1">1</text>
<text x="92.2" y="102.1">2</text>
<text x="145.1" y="119">CHRG</text>
<text x="154.5" y="118.1">1</text>
<text x="159.5" y="118.1">2</text>
<text x="204" y="118.1">2</text>
<text x="209.1" y="118.1">1</text>
<text x="247.2" y="118.1">2</text>
<text x="252.2" y="118.1">1</text>
<text x="30" y="121.9">1</text>
<text x="30" y="124.5">2</text>
<text x="57.5" y="124.5">19</text>
<text x="57.5" y="121.9">20</text>
<text x="145.6" y="125.3">STBY</text>
<text x="154.5" y="124.5">1</text>
<text x="159.5" y="124.5">2</text>
<text x="172.2" y="121.5">VCC</text>
<text x="183.8" y="125.3">G_LED</text>
<text x="204" y="124.5">2</text>
<text x="209.1" y="124.5">1</text>
<text x="227.1" y="125.3">R_LED</text>
<text x="247.2" y="124.5">2</text>
<text x="252.2" y="124.5">1</text>
<text x="30" y="127">3</text>
<text x="30" y="129.5">4</text>
<text x="57.5" y="129.5">17</text>
<text x="57.5" y="127">18</text>
<text x="10.4" y="135.9">C</text>
<text x="30" y="132.1">5</text>
<text x="30" y="134.6">6</text>
<text x="30" y="137.2">7</text>
<text x="57.5" y="137.2">14</text>
<text x="57.5" y="134.6">15</text>
<text x="57.5" y="132.1">16</text>
<text x="285.4" y="135.9">C</text>
<text x="30" y="139.7">8</text>
<text x="30" y="142.2">9</text>
<text x="57.5" y="142.2">12</text>
<text x="57.5" y="139.7">13</text>
<text x="29.5" y="144.8">10</text>
<text x="57.5" y="144.8">11</text>
<text x="10.4" y="185.9">D</text>
<text x="285.4" y="185.9">D</text>
<text x="35" y="199.9">1</text>
<text x="85" y="199.9">2</text>
<text x="135" y="199.9">3</text>
<text x="185" y="199.9">4</text>
<text x="235" y="199.9">5</text>
<text x="285" y="199.9">6</text>
</g>
<g font-size="1.8">
<text x="110.5" y="22.9">row1</text>
<text x="110.5" y="25.4">row2</text>
<text x="110.5" y="27.9">row3</text>
<text x="182.9" y="26.7">5V</text>
<text x="182.9" y="29.2">4.2V</text>
<text x="110.5" y="30.5">row4</text>
<text x="110.5" y="33">row5</text>
<text x="157.5" y="34.3">PROG</text>
<text x="110.5" y="40.6">col1</text>
<text x="43.2" y="47">col2</text>
<text x="43.2" y="44.4">col1</text>
<text x="83.8" y="47">col7</text>
<text x="83.8" y="44.4">col6</text>
<text x="110.5" y="43.2">col2</text>
<text x="110.5" y="45.7">col3</text>
<text x="43.2" y="52.1">col4</text>
<text x="43.2" y="49.5">col3</text>
<text x="83.8" y="52.1">col9</text>
<text x="83.8" y="49.5">col8</text>
<text x="110.5" y="48.3">col4</text>
<text x="110.5" y="50.8">col5</text>
<text x="110.5" y="53.3">col6</text>
<text x="270.5" y="52.1">3.3V</text>
<text x="38.1" y="57.1">row5</text>
<text x="38.1" y="59.7">row4</text>
<text x="43.2" y="54.6">col5</text>
<text x="83.8" y="59.7">col12</text>
<text x="83.8" y="57.1">col11</text>
<text x="83.8" y="54.6">col10</text>
<text x="110.5" y="55.9">col7</text>
<text x="110.5" y="58.4">col8</text>
<text x="229.9" y="54.6">4.2V-5V</text>
<text x="38.1" y="62.2">row3</text>
<text x="38.1" y="64.8">row2</text>
<text x="83.8" y="62.2">col13</text>
<text x="83.8" y="64.8">col14</text>
<text x="110.5" y="61">col9</text>
<text x="110.5" y="63.5">col10</text>
<text x="38.1" y="67.3">row1</text>
<text x="110.5" y="66">col11</text>
<text x="110.5" y="68.6">col12</text>
<text x="110.5" y="71.1">col13</text>
<text x="110.5" y="73.7">col14</text>
<text x="56.9" y="81.5" transform="rotate(-90 56.9 81.5)">DFU</text>
<text x="100.3" y="100.3">DFU</text>
<text x="205.7" y="150">ws2812</text>
<text x="205.7" y="162.9">ws2812.sch</text>
</g>
<g font-size="1.8" fill="#008484">
<text x="264.4" y="23.8">Rm3</text>
<text x="164.8" y="27.6">CHRG</text>
<text x="171.8" y="27.6">VCC</text>
<text x="190.8" y="25.1">Rm1</text>
<text x="224.5" y="25.1">BATT1</text>
<text x="234.6" y="25.1">BATT2</text>
<text x="164.8" y="30.1">STDBY BAT</text>
<text x="164.8" y="32.6">PROG</text>
<text x="171.6" y="32.6">GND</text>
<text x="188.4" y="32.2">C1</text>
<text x="188.4" y="36">1uF</text>
<text x="193.5" y="32.2">C2</text>
<text x="193.6" y="36">10uF</text>
<text x="224.1" y="34">2.54mm</text>
<text x="234.2" y="34">1.25mm</text>
<text x="255.7" y="32.2">C3</text>
<text x="255.9" y="36">10nF</text>
<text x="43.8" y="37.8">GND</text>
<text x="57.8" y="40.6" transform="rotate(-90 57.8 40.6)">VCC</text>
<text x="61.6" y="40.8" transform="rotate(-90 61.6 40.8)">GND</text>
<text x="146.6" y="40.3">GND</text>
<text x="152.7" y="37.8">Rm2</text>
<text x="219" y="39">GND</text>
<text x="263.9" y="36.4">Rm4</text>
<text x="269.8" y="41.6">GND</text>
<text x="53.1" y="45.3">P21</text>
<text x="53.1" y="47.9">P22</text>
<text x="69.2" y="42.8" transform="rotate(-90 69.2 42.8)">SWDIO</text>
<text x="73" y="43.3" transform="rotate(-90 73 43.3)">SWCLK</text>
<text x="73.3" y="47.9">P19</text>
<text x="73.3" y="45.3">P20</text>
<text x="180.9" y="42.8">GND</text>
<text x="253.3" y="42.8">GND</text>
<text x="253.7" y="47.9">XC6206P332MR</text>
<text x="259.2" y="45.4">U4</text>
<text x="53.1" y="50.4">P23</text>
<text x="53.1" y="53">P24</text>
<text x="73.3" y="53">P17</text>
<text x="73.3" y="50.4">P18</text>
<text x="223.1" y="49.7">DS1</text>
<text x="255.5" y="53">VI</text>
<text x="262.6" y="53">VO</text>
<text x="53.1" y="55.5">P25</text>
<text x="53.1" y="58">P28</text>
<text x="59.4" y="58.1">RF-BM-ND04</text>
<text x="63.7" y="54.3">U1</text>
<text x="73.3" y="58">P15</text>
<text x="73.3" y="55.5">P16</text>
<text x="167" y="55.5">Rm8</text>
<text x="261" y="57.1" transform="rotate(-90 261 57.1)">GND</text>
<text x="53.1" y="63.1">P30</text>
<text x="53.1" y="65.7">P26</text>
<text x="53.1" y="60.6">P29</text>
<text x="73.3" y="65.7">P12</text>
<text x="73.3" y="63.1">P13</text>
<text x="73.3" y="60.6">P14</text>
<text x="177.9" y="63">Q1</text>
<text x="223.1" y="61.8">DS2</text>
<text x="251.9" y="60.1">C4</text>
<text x="251.9" y="63.9">1uF</text>
<text x="258.4" y="64.4">GND</text>
<text x="269.7" y="60.1">C5</text>
<text x="269.7" y="63.9">1uF</text>
<text x="53.1" y="68.2">P27</text>
<text x="73.3" y="68.2">P11</text>
<text x="249.5" y="69.5">GND</text>
<text x="267.3" y="69.5">GND</text>
<text x="55.2" y="72.9" transform="rotate(-90 55.2 72.9)">P02</text>
<text x="57.8" y="72.9" transform="rotate(-90 57.8 72.9)">P03</text>
<text x="60.3" y="72.9" transform="rotate(-90 60.3 72.9)">P04</text>
<text x="62.9" y="72.9" transform="rotate(-90 62.9 72.9)">P05</text>
<text x="65.4" y="72.9" transform="rotate(-90 65.4 72.9)">P06</text>
<text x="67.9" y="72.9" transform="rotate(-90 67.9 72.9)">P07</text>
<text x="70.5" y="72.9" transform="rotate(-90 70.5 72.9)">P08</text>
<text x="73" y="72.9" transform="rotate(-90 73 72.9)">P09</text>
<text x="75.6" y="72.9" transform="rotate(-90 75.6 72.9)">P10</text>
<text x="202.9" y="87.2">Ble_LED1</text>
<text x="245.3" y="88.4">Caps_LED1</text>
<text x="85.7" y="94.5">SW1</text>
<text x="193.9" y="94.9">RL1</text>
<text x="30.6" y="98">K2</text>
<text x="79.9" y="96.8">Bootloader Button</text>
<text x="202.9" y="101.1">Ble_LED2</text>
<text x="237.1" y="96.2">RL4</text>
<text x="27.7" y="102.5">ResetKey</text>
<text x="51.4" y="103.9" transform="rotate(-90 51.4 103.9)">SWD</text>
<text x="86.5" y="107.6">K3</text>
<text x="245.3" y="102.4">Caps_LED2</text>
<text x="50.8" y="108.8">SWD1</text>
<text x="151.9" y="115.9">CHRG_LED1</text>
<text x="164.7" y="119">RL5</text>
<text x="202.4" y="115.1">USB_LED1</text>
<text x="245" y="115.1">USER_LED1</text>
<text x="34" y="122.8">P3.2</text>
<text x="34" y="125.3">P1.4</text>
<text x="51.1" y="125.3">VCC</text>
<text x="51.7" y="122.8">V33</text>
<text x="102.9" y="124.7">USB_TYPE_C</text>
<text x="107.7" y="122.4">J1</text>
<text x="193.9" y="122.9">RL2</text>
<text x="237.1" y="122.9">RL3</text>
<text x="34" y="127.9">P1.5</text>
<text x="34" y="130.4">P1.6</text>
<text x="50.9" y="127.9">GND</text>
<text x="51.2" y="130.4">P1.2</text>
<text x="74.1" y="130">C6</text>
<text x="80.5" y="130">C7</text>
<text x="152.7" y="129.2">FULL-LED1</text>
<text x="202.4" y="127.8">USB_LED2</text>
<text x="245" y="127.8">USER_LED2</text>
<text x="34" y="133">P1.7</text>
<text x="34" y="135.5">RST</text>
<text x="51.2" y="135.5">P3.7</text>
<text x="51.2" y="133">P1.3</text>
<text x="74.4" y="133.8">100nF</text>
<text x="80.7" y="133.8">100nF</text>
<text x="34" y="138">P1.0</text>
<text x="34" y="140.6">P1.1</text>
<text x="34" y="143.1">P3.1</text>
<text x="51.2" y="143.1">P3.4</text>
<text x="51.2" y="140.6">P3.5</text>
<text x="51.2" y="138">P3.6</text>
<text x="34" y="145.7">P3.0</text>
<text x="51.2" y="145.7">P3.3</text>
<text x="67.9" y="147">GND</text>
<text x="116.2" y="147">GND</text>
<text x="33.3" y="152.1">Rm5</text>
<text x="49.7" y="152.6">K1</text>
<text x="108.6" y="152.1">Rm7</text>
<text x="38.6" y="156.6">C8</text>
<text x="39.1" y="160.4">NC/47pF</text>
<text x="45" y="157.1">DownloadKey</text>
<text x="108.2" y="161">Rm6</text>
<text x="36.1" y="164.8">GND</text>
</g>
<text font-size="1.8" fill="#840084" x="167.5" y="65.3">AO3401A P X13A15 SOT-23</text>
<g font-size="1.8" fill="#0000c2">
<text x="153.7" y="106.7">WS2812 RGB</text>
<text x="191.8" y="106.7">BLE Status LED</text>
<text x="234.9" y="106.7">CAPS Status LED</text>
<text x="17.8" y="111">NRF52822</text>
<text x="17.8" y="113">BLE Wireless SoC</text>
<text x="52.1" y="111.8">SWD debug interface</text>
<text x="80" y="111.8">Bootloader Button</text>
<text x="151.1" y="134.6">CHARGE Status LED</text>
<text x="191.8" y="134.6">USB Status LED</text>
<text x="218.4" y="139.7">LED</text>
<text x="47" y="163.8">K1 Key to start download, place near to UDP line.</text>
<text x="17.8" y="171.4">CH552T USB MCU</text>
<text x="107.9" y="168.9">USB TYPE-C</text>
</g>
<text font-size="1.7" fill="#840000" x="41.7" y="82.1">ADC1</text>
<g font-size="1.4" fill="#840000">
<text x="117.5" y="23.6">MR1</text>
<text x="117.5" y="28.7">MR3</text>
<text x="117.5" y="26.1">MR2</text>
<text x="117.5" y="31.2">MR4</text>
<text x="117.5" y="33.8">MR5</text>
<text x="117.5" y="41.4">MC1</text>
<text x="117.5" y="46.5">MC3</text>
<text x="117.5" y="43.9">MC2</text>
<text x="117.5" y="49">MC4</text>
<text x="117.5" y="51.5">MC5</text>
<text x="117.5" y="54.1">MC6</text>
<text x="117.5" y="56.6">MC7</text>
<text x="117.5" y="59.2">MC8</text>
<text x="117.5" y="61.7">MC9</text>
<text x="117.5" y="64.2">MC10</text>
<text x="117.5" y="66.8">MC11</text>
<text x="117.5" y="69.3">MC12</text>
<text x="117.5" y="71.9">MC13</text>
<text x="117.5" y="74.4">MC14</text>
<text x="62.7" y="82.9" transform="rotate(-90 62.7 82.9)">R_LED</text>
<text x="65.3" y="83" transform="rotate(-90 65.3 83)">G_LED</text>
<text x="67.8" y="82.9" transform="rotate(-90 67.8 82.9)">B_LED</text>
<text x="70.3" y="83.7" transform="rotate(-90 70.3 83.7)">TXD</text>
<text x="75.4" y="81.4" transform="rotate(-90 75.4 81.4)">RGB</text>
<text x="60.2" y="85.3" transform="rotate(-90 60.2 85.3)">Caps_LED</text>
<text x="72.9" y="85.1" transform="rotate(-90 72.9 85.1)">RXD</text>
</g>
<g font-size="1.4" fill="#008484">
<text x="264.4" y="26.2">10M</text>
<text x="263.3" y="33.7">2.2M</text>
<text x="167.6" y="52.9">10K</text>
<text x="165.5" y="88.4">VCC1</text>
<text x="165.6" y="92.2">DIN1</text>
<text x="165.5" y="96.1">GND1</text>
<text x="165.5" y="121.4">1K</text>
</g>
<g font-size="1.1" fill="#008484">
<text x="109.3" y="154.4">5.1K</text>
<text x="109.5" y="158.2">5.1K</text>
</g>
<g font-size="1" fill="#008484">
<text x="190.6" y="27.3">1R</text>
<text x="152.6" y="34.9">4.7K</text>
<text x="194.4" y="97.2">330R</text>
<text x="237.6" y="98.4">330R</text>
<text x="194.4" y="125.1">330R</text>
<text x="237.6" y="125.1">330R</text>
<text x="33.2" y="154.3">10K</text>
</g>
<g font-size=".8" fill="#008484">
<text x="107.1" y="130.1">VBUS</text>
<text x="107.1" y="128.8">VBUS</text>
<text x="108.4" y="136.4">D+</text>
<text x="108.4" y="137.7">D+</text>
<text x="103.2" y="142.7" transform="rotate(-90 103.2 142.7)">CC1</text>
<text x="104.4" y="142.7" transform="rotate(-90 104.4 142.7)">CC2</text>
<text x="105.7" y="142.7" transform="rotate(-90 105.7 142.7)">SBU2</text>
<text x="107" y="142.7" transform="rotate(-90 107 142.7)">SBU1</text>
<text x="107.6" y="140.3">GND</text>
<text x="107.6" y="141.5">GND</text>
</g>
<g font-size=".8" fill="#840000">
<text x="112.6" y="129.6">11</text>
<text x="112.8" y="128.3">2</text>
<text x="112.8" y="132.1">5</text>
<text x="112.8" y="135.9">6</text>
<text x="112.8" y="133.4">7</text>
<text x="112.8" y="137.2">8</text>
<text x="112.6" y="141">12</text>
<text x="112.8" y="139.7">1</text>
<text x="102.6" y="146.5" transform="rotate(-90 102.6 146.5)">4</text>
<text x="103.9" y="146.8" transform="rotate(-90 103.9 146.8)">10</text>
<text x="105.2" y="146.5" transform="rotate(-90 105.2 146.5)">3</text>
<text x="106.5" y="146.5" transform="rotate(-90 106.5 146.5)">9</text>
</g>
</svg>
